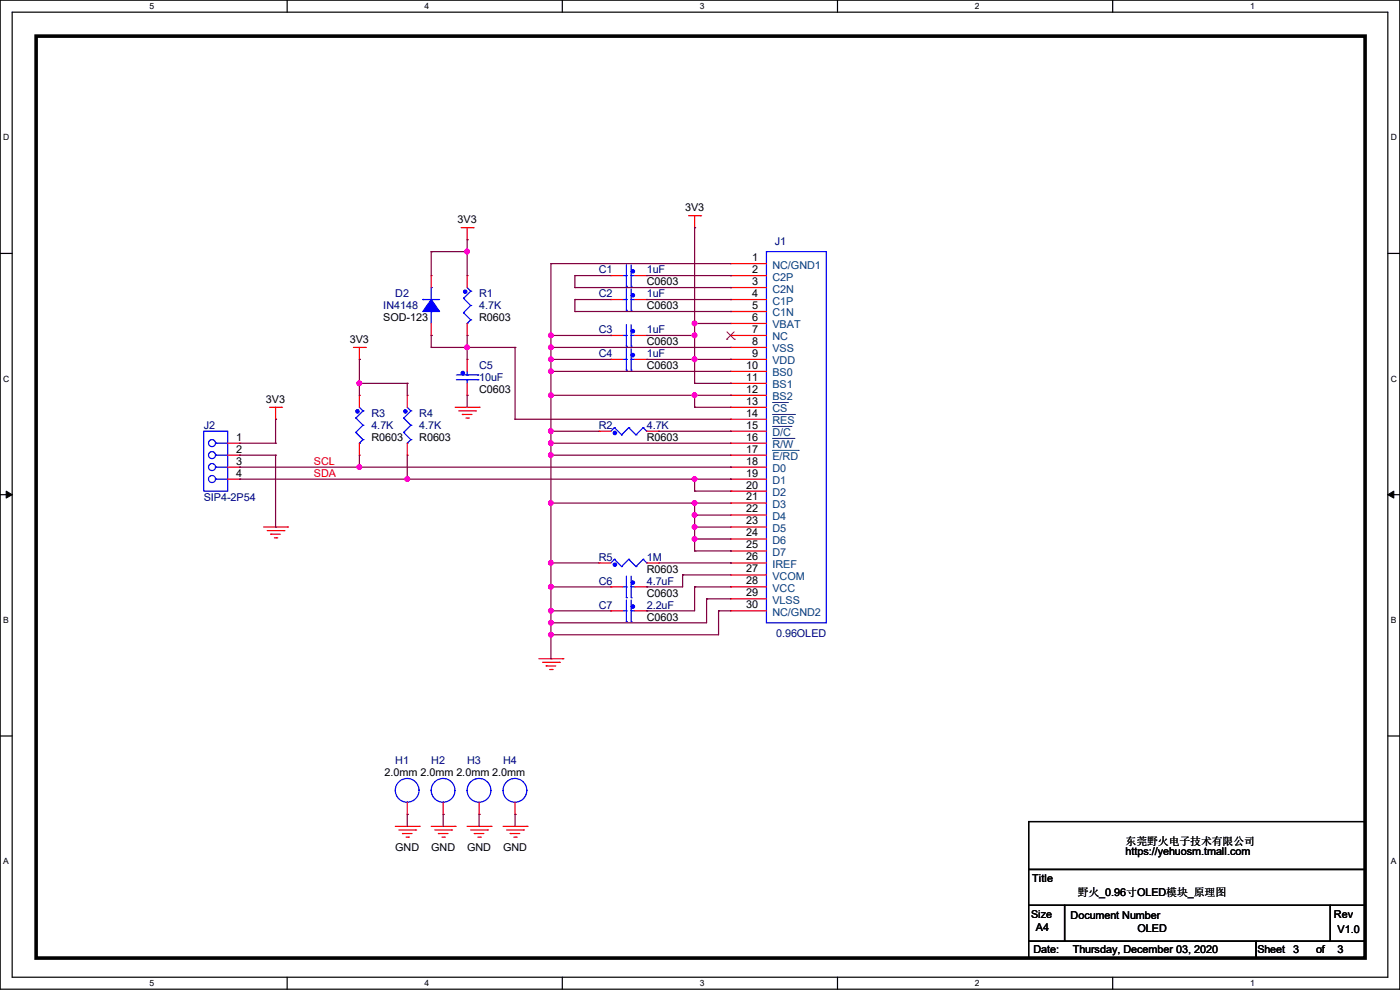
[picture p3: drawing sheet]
<svg xmlns="http://www.w3.org/2000/svg" width="297mm" height="210mm" viewBox="0 0 297 210" stroke-linecap="round" stroke-linejoin="round" font-family="sans-serif">
<path d="M0 0h297v209.8h-297zM2.6 2.6h291.8v204.7h-291.8z" fill="none" stroke="#000" stroke-width=".25"/>
<g fill="#fff">
<path d="M31.7 .3h1v2h-1z"/>
<path d="M31.7 207.6h1v1.9h-1z"/>
</g>
<path d="M60.9 0v2.6M60.9 207.3v2.5" fill="none" stroke="#000" stroke-width=".25"/>
<g fill="#fff">
<path d="M90.1 .3h1v2h-1z"/>
<path d="M90.1 207.6h1v1.9h-1z"/>
</g>
<path d="M119.3 0v2.6M119.3 207.3v2.5" fill="none" stroke="#000" stroke-width=".25"/>
<g fill="#fff">
<path d="M148.5 .3h.9v2h-.9z"/>
<path d="M148.5 207.6h.9v1.9h-.9z"/>
</g>
<path d="M177.7 0v2.6M177.7 207.3v2.5" fill="none" stroke="#000" stroke-width=".25"/>
<g fill="#fff">
<path d="M206.8 .3h1v2h-1z"/>
<path d="M206.8 207.6h1v1.9h-1z"/>
</g>
<path d="M236.1 0v2.6M236.1 207.3v2.5" fill="none" stroke="#000" stroke-width=".25"/>
<g fill="#fff">
<path d="M265.2 .3h1v2h-1z"/>
<path d="M265.2 207.6h1v1.9h-1z"/>
<path d="M.7 28.2h1.2v1.9h-1.2z"/>
<path d="M295.1 28.2h1.2v1.9h-1.2z"/>
<path d="M.7 79.3h1.2v2h-1.2z"/>
<path d="M295.1 79.3h1.2v2h-1.2z"/>
</g>
<path d="M0 53.8h2.6M294.4 53.8h2.6" fill="none" stroke="#000" stroke-width=".25"/>
<g fill="#fff">
<path d="M.7 130.5h1.2v2h-1.2z"/>
<path d="M295.1 130.5h1.1v2h-1.1z"/>
</g>
<path d="M0 104.9h2.6M294.4 104.9h2.6" fill="none" stroke="#000" stroke-width=".25"/>
<path d="M1.3 104.2l1.3 .7-1.3 .8zM294.4 104.9l1.3-.7v1.5z" fill="#000" stroke="#000" stroke-width=".21"/>
<g fill="#fff">
<path d="M.7 181.7h1.2v2h-1.2z"/>
<path d="M295.1 181.7h1.1v2h-1.1z"/>
</g>
<path d="M0 156.1h2.6M294.4 156.1h2.6M218.2 174.3h71.4v10.1h-71.4zM218.2 184.4h71.4v7.7h-71.4zM218.2 192.1h7.6v7.6h-7.6zM218.2 199.7h48.3v3.5h-48.3zM225.8 192.1h56.4v7.6h-56.4zM266.5 199.7h23.1v3.5h-23.1zM282.2 192.1h7.4v7.6h-7.4z" fill="none" stroke="#000" stroke-width=".25"/>
<path d="M7.7 7.7h281.9v195.5h-281.9z" fill="none" stroke="#000" stroke-width=".76"/>
<g fill="none" stroke="#f00" stroke-width=".25">
<path d="M91.5 58.5h.1M91.5 58.5v2.5M97.8 48.3h2.6M99.1 50.8h.1M99.1 58.5h.1M99.1 48.3v2.5M99.1 58.5v2.5M100.4 48.3h.1M129.6 58.5h.1M129.6 58.5h2.5M134.7 58.5h2.5M137.2 58.5h.1"/>
<path d="M146.1 45.8h2.5M147.4 48.3h.1M147.4 45.8v2.5M148.6 45.8h.1M155 55.9h.1M155 58.5h.1M155 58.5h7.6M155 55.9h7.6M75 73.7h2.5M76.2 76.2h.1M76.2 73.7v2.5M77.5 73.7h.1"/>
<path d="M91.5 71.2h.1M91.5 68.6v2.6M99.1 71.2h.1M99.1 76.2h.1M99.1 68.6v2.6M99.1 76.2v2.6M129.6 63.5h.1M129.6 71.2h.1M129.6 76.2h.1M129.6 63.5h2.5M129.6 71.2h2.5M129.6 76.2h2.5"/>
<path d="M134.7 63.5h2.5M134.7 71.2h2.5M134.7 76.2h2.5M137.2 63.5h.1M137.2 71.2h.1M137.2 76.2h.1M155 61h.1M155 63.5h.1M155 66.1h.1M155 68.6h.1M155 71.2h.1M155 73.7h.1"/>
<path d="M155 76.2h.1M155 78.8h.1M155 73.7h7.6M155 61h7.6M155 63.5h7.6M155 66.1h7.6M155 68.6h7.6M155 71.2h7.6M155 76.2h7.6M155 78.8h7.6M48.3 94h2.5M48.3 96.6h2.5"/>
<path d="M48.3 99.1h2.5M50.8 94h.1M50.8 96.6h.1M50.8 99.1h.1M57.2 86.4h2.5M58.5 88.9h.1M58.5 86.4v2.5M59.7 86.4h.1M76.2 83.9h.1M76.2 96.6h.1M76.2 83.9v2.5M76.2 94v2.6"/>
<path d="M86.4 83.9h.1M86.4 96.6h.1M86.4 83.9v2.5M86.4 94v2.6M96.6 86.4h5M97.3 87.2h3.6M98.1 87.9h.1M98.1 87.9h2M98.8 88.7h.6M99.1 83.9h.1M99.1 81.3v2.6M99.4 88.7h.1"/>
<path d="M100.9 87.2h.1M101.6 86.4h.1M127 91.5h.1M127 91.5h2.6M137.2 91.5h2.5M139.7 91.5h.1M155 81.3h.1M155 83.9h.1M155 86.4h.1M155 88.9h.1M155 91.5h.1M155 94h.1"/>
<path d="M155 96.6h.1M155 99.1h.1M155 86.4h7.6M155 81.3h7.6M155 83.9h7.6M155 88.9h7.6M155 91.5h7.6M155 94h7.6M155 96.6h7.6M155 99.1h7.6M48.3 101.6h2.5M50.8 101.6h.1"/>
<path d="M55.9 111.8h5.1M56.7 112.6h3.5M57.4 113.3h.1M57.4 113.3h2.1M58.2 114.1h.5M58.7 114.1h.1M60.2 112.6h.1M61 111.8h.1M127 119.4h.1M127 119.4h2.6M137.2 119.4h2.5M139.7 119.4h.1"/>
<path d="M155 101.6h.1M155 104.2h.1M155 106.7h.1M155 109.3h.1M155 111.8h.1M155 114.3h.1M155 116.9h.1M155 119.4h.1M155 111.8h7.6M155 101.6h7.6M155 104.2h7.6M155 106.7h7.6"/>
<path d="M155 109.3h7.6M155 114.3h7.6M155 116.9h7.6M155 119.4h7.6M114.3 139.7h5.1M119.4 139.7h.1M129.6 124.5h.1M129.6 129.6h.1M129.6 124.5h2.5M129.6 129.6h2.5M134.7 124.5h2.5M134.7 129.6h2.5"/>
<path d="M137.2 124.5h.1M137.2 129.6h.1M155 122h.1M155 124.5h.1M155 127h.1M155 129.6h.1M155 124.5h7.6M155 129.6h7.6M155 122h7.6M155 127h7.6M115.1 140.5h3.6M115.9 141.3h.1"/>
<path d="M115.9 141.3h2M116.6 142h.5M117.1 142h.1M118.7 140.5h.1M83.9 175.3h5M84.6 176.1h3.6M85.4 176.8h.1M85.4 176.8h2M86.1 177.6h.6M86.4 172.8h.1M86.4 170.2v2.6M86.7 177.6h.1"/>
<path d="M88.2 176.1h.1M88.9 175.3h.1M91.5 175.3h5.1M92.2 176.1h3.6M93 176.8h.1M93 176.8h2M93.8 177.6h.5M94 172.8h.1M94 170.2v2.6M94.3 177.6h.1M95.8 176.1h.1M96.6 175.3h.1"/>
<path d="M99.1 175.3h5.1M99.9 176.1h3.5M100.6 176.8h.1M100.6 176.8h2.1M101.4 177.6h.5M101.6 172.8h.1M101.6 170.2v2.6M101.9 177.6h.1M103.4 176.1h.1M104.2 175.3h.1M106.7 175.3h5.1M107.5 176.1h3.5"/>
<path d="M108.2 176.8h.1M108.2 176.8h2.1M109 177.6h.5M109.3 172.8h.1M109.3 170.2v2.6M109.5 177.6h.1M111 176.1h.1M111.8 175.3h.1"/>
</g>
<g fill="none" stroke="#00f" stroke-width=".25">
<path d="M132.1 58.5h.8M132.9 58.5h.1M132.9 56.2v4.5M133.9 58.5h.1M133.9 56.2v4.5M133.9 58.5h.8M162.6 53.4h12.7v78.7h-12.7zM89.7 63.5h.1M89.7 63.5h3.6M91.5 66.1h.1M91.5 61h.1M91.5 61v2.5"/>
<path d="M91.5 66.1v2.5M96.8 79.5h4.6M98.3 63.3h.1M98.3 66.3h.1M98.3 63.3l1.6 1.5M98.3 66.3l1.6 1.6M99.1 68.6h.1M99.1 79.5h.1M99.1 61l.8 .8M99.1 78.8v.7M99.9 61.8h.1M99.9 64.8h.1"/>
<path d="M99.9 67.9h.1M99.9 61.8l-1.6 1.5M99.9 64.8l-1.6 1.5M99.9 67.9l-.8 .7M101.4 79.5h.1M132.1 63.5h.8M132.1 71.2h.8M132.1 76.2h.8M132.9 60.7h.1M132.9 65.8h.1M132.9 63.5h.1M132.9 73.4h.1"/>
<path d="M132.9 71.2h.1M132.9 78.5h.1M132.9 76.2h.1M132.9 61.3v4.5M132.9 68.9v4.5M132.9 74v4.5M133.9 60.7h.1M133.9 65.8h.1M133.9 63.5h.1M133.9 73.4h.1M133.9 71.2h.1M133.9 78.5h.1"/>
<path d="M133.9 76.2h.1M133.9 61.3v4.5M133.9 68.9v4.5M133.9 74v4.5M133.9 63.5h.8M133.9 71.2h.8M133.9 76.2h.8M43.2 91.5h5.1v12.7h-5.1zM45.8 94h.1M45.8 96.6h.1M45.8 99.1h.1M45.8 94h2.5"/>
<path d="M45.8 96.6h2.5M45.8 99.1h2.5M75.5 88.7h.1M75.5 91.7h.1M75.5 88.7l1.5 1.5M75.5 91.7l1.5 1.6M76.2 94h.1M76.2 86.4l.8 .8M77 87.2h.1M77 90.2h.1M77 93.3h.1M77 87.2l-1.5 1.5"/>
<path d="M77 90.2l-1.5 1.5M77 93.3l-.8 .7M85.6 88.7h.1M85.6 91.7h.1M85.6 88.7l1.6 1.5M85.6 91.7l1.6 1.6M86.4 94h.1M86.4 86.4l.8 .8M87.2 87.2h.1M87.2 90.2h.1M87.2 93.3h.1M87.2 87.2l-1.6 1.5"/>
<path d="M87.2 90.2l-1.6 1.5M87.2 93.3l-.8 .7M96.8 80.6h4.6M99.1 80.6h.1M99.1 80.6v.7M101.4 80.6h.1M130.3 90.7h.1M130.3 90.7l-.7 .8M130.3 90.7l1.6 1.5M131.9 92.2h.1M133.4 90.7h.1M133.4 90.7l-1.5 1.5"/>
<path d="M133.4 90.7l1.5 1.5M134.9 92.2h.1M136.4 90.7h.1M136.4 90.7l-1.5 1.5M136.4 90.7l.8 .8M137.2 91.5h.1M45.8 101.6h.1M45.8 101.6h2.5M130.3 118.7h.1M130.3 118.7l-.7 .7M130.3 118.7l1.6 1.5M133.4 118.7h.1"/>
<path d="M133.4 118.7l-1.5 1.5M133.4 118.7l1.5 1.5M136.4 118.7h.1M136.4 118.7l-1.5 1.5M136.4 118.7l.8 .7M137.2 119.4h.1M131.9 120.2h.1M132.1 124.5h.8M132.1 129.6h.8M132.9 126.8h.1M132.9 124.5h.1M132.9 131.9h.1"/>
<path d="M132.9 129.6h.1M132.9 122.2v4.6M132.9 127.3v4.6M133.9 126.8h.1M133.9 124.5h.1M133.9 131.9h.1M133.9 129.6h.1M133.9 122.2v4.6M133.9 127.3v4.6M133.9 124.5h.8M133.9 129.6h.8M134.9 120.2h.1"/>
<circle cx="45" cy="96.5" r=".74"/>
<circle cx="45" cy="99.1" r=".74"/>
<circle cx="45" cy="94" r=".74"/>
<circle cx="45" cy="101.6" r=".74"/>
<circle cx="86.4" cy="167.7" r="2.52"/>
<circle cx="94" cy="167.7" r="2.52"/>
<circle cx="101.6" cy="167.7" r="2.52"/>
<circle cx="109.2" cy="167.7" r="2.52"/>
</g>
<g fill="#00f" stroke="#00f" stroke-width=".25">
<path d="M91.5 63.5l1.8 2.6h-3.6z" fill-rule="evenodd"/>
<circle cx="134.3" cy="123.6" r=".36"/>
<circle cx="98.7" cy="61.9" r=".36"/>
<circle cx="134.3" cy="128.7" r=".36"/>
<circle cx="134.3" cy="57.6" r=".36"/>
<circle cx="134.3" cy="62.6" r=".36"/>
<circle cx="130.4" cy="119.8" r=".36"/>
<circle cx="134.3" cy="70.3" r=".36"/>
<circle cx="130.4" cy="91.8" r=".36"/>
<circle cx="134.3" cy="75.3" r=".36"/>
<circle cx="75.8" cy="87.3" r=".36"/>
<circle cx="98.2" cy="79.1" r=".36"/>
<circle cx="86" cy="87.3" r=".36"/>
</g>
<path d="M154.2 72h.1M154.2 70.4l1.6 1.6M155.7 70.4l-1.5 1.6M155.8 72h.1" fill="none" stroke="#804000" stroke-width=".21"/>
<path d="M163.9 85.4h3.1M163.9 87.9h4.7M163.9 90.5h3.9M163.9 93h4.5M163.9 95.5h5.4M167 85.4h.1M167.8 90.5h.1M168.4 93h.1M168.6 87.9h.1M169.3 95.5h.1" fill="none" stroke="#004080" stroke-width=".21"/>
<g fill="none" stroke="#800040" stroke-width=".25">
<path d="M91.5 53.4h.1M91.5 53.4v5.1M91.5 53.4h7.6M99.1 50.8h.1M99.1 53.4h.1M99.1 50.8v7.7M116.9 55.9h.1M116.9 55.9h38.1M116.9 55.9v83.8M122 58.5h.1M122 58.5h7.6M122 58.5v2.5"/>
<path d="M137.2 58.5h17.8M147.4 48.3h.1M147.4 48.3v33M155 58.5h.1M76.2 76.2h.1M76.2 76.2v7.7M91.5 71.2h.1M91.5 73.7h.1M91.5 73.7h17.8M91.5 71.2v2.5M99.1 71.2h.1M99.1 73.7h.1"/>
<path d="M99.1 71.2v5M109.3 73.7h.1M109.3 73.7v15.2M116.9 71.2h.1M116.9 73.7h.1M116.9 76.2h.1M116.9 78.8h.1M116.9 76.2h12.7M116.9 71.2h12.7M116.9 73.7h38.1M116.9 78.8h38.1M122 61h.1"/>
<path d="M122 63.5h.1M122 66.1h.1M122 63.5v2.6M122 61h33M122 63.5h7.6M122 66.1h33M129.6 71.2h.1M137.2 63.5h17.8M137.2 76.2h17.8M137.2 71.2h10.2M147.4 76.2h.1M147.4 68.6h.1"/>
<path d="M147.4 71.2h.1M147.4 68.6h7.6M155 61h.1M155 63.5h.1M155 66.1h.1M155 76.2h.1M50.8 99.1h.1M50.8 94h7.7M50.8 96.6h7.7M50.8 99.1h104.2M58.5 94h.1M58.5 88.9h.1"/>
<path d="M58.5 96.6h.1M58.5 88.9v5.1M58.5 96.6v15.2M76.2 81.3h.1M76.2 99.1h.1M76.2 81.3h10.2M76.2 96.6v2.5M86.4 81.3h.1M86.4 81.3v2.6M86.4 96.6v5M99.1 83.9h.1M99.1 83.9v2.5"/>
<path d="M109.3 88.9h.1M109.3 88.9h45.7M116.9 83.9h.1M116.9 91.5h.1M116.9 94h.1M116.9 96.6h.1M116.9 83.9h38.1M116.9 91.5h10.1M116.9 94h38.1M116.9 96.6h38.1M139.7 91.5h15.3M147.4 81.3h.1"/>
<path d="M147.4 83.9h.1M147.4 86.4h.1M147.4 83.9v2.5M147.4 81.3h7.6M147.4 86.4h7.6M155 81.3h.1M155 83.9h.1M155 91.5h.1M155 99.1h.1M50.8 101.6h.1M50.8 101.6h104.2M58.5 111.8h.1"/>
<path d="M86.4 101.6h.1M116.9 119.4h.1M116.9 106.7h.1M116.9 119.4h10.1M116.9 106.7h38.1M139.7 119.4h15.3M147.4 104.2h.1M147.4 101.6h.1M147.4 106.7h.1M147.4 109.3h.1M147.4 111.8h.1M147.4 114.3h.1"/>
<path d="M147.4 116.9h.1M147.4 101.6v2.6M147.4 106.7v10.2M147.4 104.2h7.6M147.4 116.9h7.6M147.4 109.3h7.6M147.4 111.8h7.6M147.4 114.3h7.6M155 119.4h.1M155 101.6h.1M155 116.9h.1M116.9 129.6h.1"/>
<path d="M116.9 124.5h.1M116.9 132.1h.1M116.9 134.7h.1M116.9 139.7h.1M116.9 129.6h12.7M116.9 124.5h12.7M137.2 129.6h.1M137.2 124.5h.1M144.8 122h.1M144.8 122v2.5h-7.6M144.8 122h10.2M147.4 124.5h.1"/>
<path d="M147.4 124.5v5.1h-10.2M147.4 124.5h7.6M149.9 127h.1M149.9 127h5.1M149.9 127v5.1h-33M152.4 129.6h.1M152.4 129.6h2.6M152.4 129.6v5.1h-35.5M86.4 172.8h.1M86.4 172.8v2.5M94 172.8h.1M94 172.8v2.5"/>
<path d="M101.6 172.8h.1M101.6 172.8v2.5M109.3 172.8h.1M109.3 172.8v2.5"/>
</g>
<g fill="#f0f" stroke="#f0f" stroke-width=".25">
<circle cx="147.3" cy="68.6" r=".49"/>
<circle cx="147.3" cy="76.2" r=".49"/>
<circle cx="147.3" cy="71.1" r=".49"/>
<circle cx="116.9" cy="71.1" r=".49"/>
<circle cx="116.9" cy="129.6" r=".49"/>
<circle cx="116.9" cy="124.5" r=".49"/>
<circle cx="116.9" cy="132.1" r=".49"/>
<circle cx="116.9" cy="134.6" r=".49"/>
<circle cx="116.9" cy="73.7" r=".49"/>
<circle cx="116.9" cy="76.2" r=".49"/>
<circle cx="116.9" cy="78.8" r=".49"/>
<circle cx="116.9" cy="83.8" r=".49"/>
<circle cx="147.3" cy="83.8" r=".49"/>
<circle cx="116.9" cy="91.5" r=".49"/>
<circle cx="116.9" cy="94" r=".49"/>
<circle cx="116.9" cy="96.5" r=".49"/>
<circle cx="147.3" cy="101.6" r=".49"/>
<circle cx="147.3" cy="106.7" r=".49"/>
<circle cx="147.3" cy="109.2" r=".49"/>
<circle cx="147.3" cy="111.8" r=".49"/>
<circle cx="147.3" cy="114.3" r=".49"/>
<circle cx="116.9" cy="106.7" r=".49"/>
<circle cx="116.9" cy="119.4" r=".49"/>
<circle cx="99.1" cy="73.7" r=".49"/>
<circle cx="99.1" cy="53.4" r=".49"/>
<circle cx="86.4" cy="101.6" r=".49"/>
<circle cx="76.2" cy="81.3" r=".49"/>
<circle cx="76.2" cy="99.1" r=".49"/>
</g>
<g font-size="2.3">
<text x="97.1" y="47.3">3V3</text>
<text x="145.3" y="44.8">3V3</text>
<text x="159.6" y="55.4">1</text>
<text x="159.6" y="57.9">2</text>
<text x="137.2" y="60.5">C0603</text>
<text x="137.2" y="65.6">C0603</text>
<text x="159.6" y="60.5">3</text>
<text x="159.6" y="63">4</text>
<text x="159.6" y="65.5">5</text>
<text x="81.3" y="68.2">SOD-123</text>
<text x="101.6" y="68.2">R0603</text>
<text x="159.6" y="68.1">6</text>
<text x="159.6" y="70.6">7</text>
<text x="74.2" y="72.7">3V3</text>
<text x="137.2" y="73.2">C0603</text>
<text x="159.6" y="73.2">8</text>
<text x="159.6" y="75.7">9</text>
<text x="101.6" y="83.4">C0603</text>
<text x="137.2" y="78.3">C0603</text>
<text x="158.3" y="78.2">10</text>
<text x="158.3" y="80.8">11</text>
<text x="158.3" y="83.3">12</text>
<text x="56.4" y="85.4">3V3</text>
<text x="158.3" y="85.9">13</text>
<text x="158.3" y="88.4">14</text>
<text x="50.1" y="93.5">1</text>
<text x="78.8" y="93.6">R0603</text>
<text x="88.9" y="93.6">R0603</text>
<text x="137.2" y="93.6">R0603</text>
<text x="158.3" y="90.9">15</text>
<text x="158.3" y="93.5">16</text>
<text x="50.1" y="96">2</text>
<text x="50.1" y="98.6">3</text>
<text x="50.1" y="101.1">4</text>
<text x="158.3" y="96">17</text>
<text x="158.3" y="98.6">18</text>
<text x="158.3" y="101.1">19</text>
<text x="158.3" y="103.6">20</text>
<text x="158.3" y="106.2">21</text>
<text x="158.3" y="108.7">22</text>
<text x="158.3" y="111.3">23</text>
<text x="158.3" y="113.8">24</text>
<text x="158.3" y="116.3">25</text>
<text x="158.3" y="118.9">26</text>
<text x="137.2" y="121.5">R0603</text>
<text x="158.3" y="121.4">27</text>
<text x="158.3" y="124">28</text>
<text x="137.2" y="126.6">C0603</text>
<text x="137.2" y="131.7">C0603</text>
<text x="158.3" y="126.5">29</text>
<text x="158.3" y="129">30</text>
<text x="81.6" y="164.7">2.0mm 2.0mm 2.0mm 2.0mm</text>
<text x="238.8" y="179.2">东莞野火电子技术有限公司</text>
<text x="83.9" y="180.4">GND</text>
<text x="91.5" y="180.4">GND</text>
<text x="99.1" y="180.4">GND</text>
<text x="106.7" y="180.4">GND</text>
<text x="238.8" y="181.4">https://yehuosm.tmall.com</text>
<text x="219" y="187">Title</text>
<text x="228.6" y="190.1">野火_0.96寸OLED模块_原理图</text>
<text x="218.7" y="194.6">Size</text>
<text x="219.8" y="197.4">A4</text>
<text x="227.1" y="194.9">Document Number</text>
<text x="241.3" y="197.7">OLED</text>
<text x="283" y="194.6">Rev</text>
<text x="283.8" y="197.9">V1.0</text>
<text x="219.2" y="202.3">Date:</text>
<text x="227.6" y="202.3">Thursday, December 03, 2020</text>
<text x="266.8" y="202.3">Sheet</text>
<text x="274.4" y="202.3">3</text>
<text x="279.2" y="202.3">of</text>
<text x="283.8" y="202.3">3</text>
</g>
<g font-size="2.3" fill="#000080">
<text x="164.4" y="51.9">J1</text>
<text x="127" y="58">C1</text>
<text x="137.2" y="58">1uF</text>
<text x="81.3" y="65.6">IN4148</text>
<text x="83.9" y="63.1">D2</text>
<text x="101.6" y="63.1">R1</text>
<text x="101.6" y="65.6">4.7K</text>
<text x="127" y="63.1">C2</text>
<text x="137.2" y="63.1">1uF</text>
<text x="127" y="70.7">C3</text>
<text x="137.2" y="70.7">1uF</text>
<text x="127" y="75.8">C4</text>
<text x="137.2" y="75.8">1uF</text>
<text x="101.6" y="78.3">C5</text>
<text x="101.6" y="80.9">10uF</text>
<text x="78.8" y="88.5">R3</text>
<text x="88.9" y="88.5">R4</text>
<text x="43.2" y="91">J2</text>
<text x="78.8" y="91">4.7K</text>
<text x="88.9" y="91">4.7K</text>
<text x="127" y="91">R2</text>
<text x="137.2" y="91">4.7K</text>
<text x="43.2" y="106.3">SIP4-2P54</text>
<text x="127" y="119">R5</text>
<text x="137.2" y="119">1M</text>
<text x="127" y="124">C6</text>
<text x="137.2" y="124">4.7uF</text>
<text x="127" y="129.1">C7</text>
<text x="137.2" y="129.1">2.2uF</text>
<text x="164.6" y="135.2">0.96OLED</text>
<text x="83.9" y="162.1">H1</text>
<text x="91.5" y="162.1">H2</text>
<text x="99.1" y="162.1">H3</text>
<text x="106.7" y="162.1">H4</text>
</g>
<g font-size="2.3" fill="#004080">
<text x="163.9" y="57">NC/GND1</text>
<text x="163.9" y="59.5">C2P</text>
<text x="163.9" y="62.1">C2N</text>
<text x="163.9" y="64.6">C1P</text>
<text x="163.9" y="67.1">C1N</text>
<text x="163.9" y="69.7">VBAT</text>
<text x="163.9" y="72.2">NC</text>
<text x="163.9" y="74.8">VSS</text>
<text x="163.9" y="77.3">VDD</text>
<text x="163.9" y="79.8">BS0</text>
<text x="163.9" y="82.4">BS1</text>
<text x="163.9" y="84.9">BS2</text>
<text x="163.9" y="87.5">CS</text>
<text x="163.9" y="90">RES</text>
<text x="163.9" y="92.5">D/C</text>
<text x="163.9" y="95.1">R/W</text>
<text x="163.9" y="97.6">E/RD</text>
<text x="163.9" y="100.2">D0</text>
<text x="163.9" y="102.7">D1</text>
<text x="163.9" y="105.2">D2</text>
<text x="163.9" y="107.8">D3</text>
<text x="163.9" y="110.3">D4</text>
<text x="163.9" y="112.9">D5</text>
<text x="163.9" y="115.4">D6</text>
<text x="163.9" y="117.9">D7</text>
<text x="163.9" y="120.5">IREF</text>
<text x="163.9" y="123">VCOM</text>
<text x="163.9" y="125.6">VCC</text>
<text x="163.9" y="128.1">VLSS</text>
<text x="163.9" y="130.6">NC/GND2</text>
</g>
<g font-size="2.3" fill="#f00">
<text x="66.6" y="98.6">SCL</text>
<text x="66.6" y="101.1">SDA</text>
</g>
<g font-size="1.8">
<text x="31.7" y="1.9">5</text>
<text x="90.1" y="1.9">4</text>
<text x="148.5" y="1.9">3</text>
<text x="206.8" y="1.9">2</text>
<text x="265.2" y="1.9">1</text>
<text x=".7" y="29.8">D</text>
<text x="295.1" y="29.8">D</text>
<text x=".7" y="80.9">C</text>
<text x="295.1" y="80.9">C</text>
<text x=".7" y="132.1">B</text>
<text x="295.1" y="132.1">B</text>
<text x=".7" y="183.3">A</text>
<text x="295.1" y="183.3">A</text>
<text x="31.7" y="209.2">5</text>
<text x="90.1" y="209.2">4</text>
<text x="148.5" y="209.2">3</text>
<text x="206.8" y="209.2">2</text>
<text x="265.2" y="209.2">1</text>
</g>
</svg>
